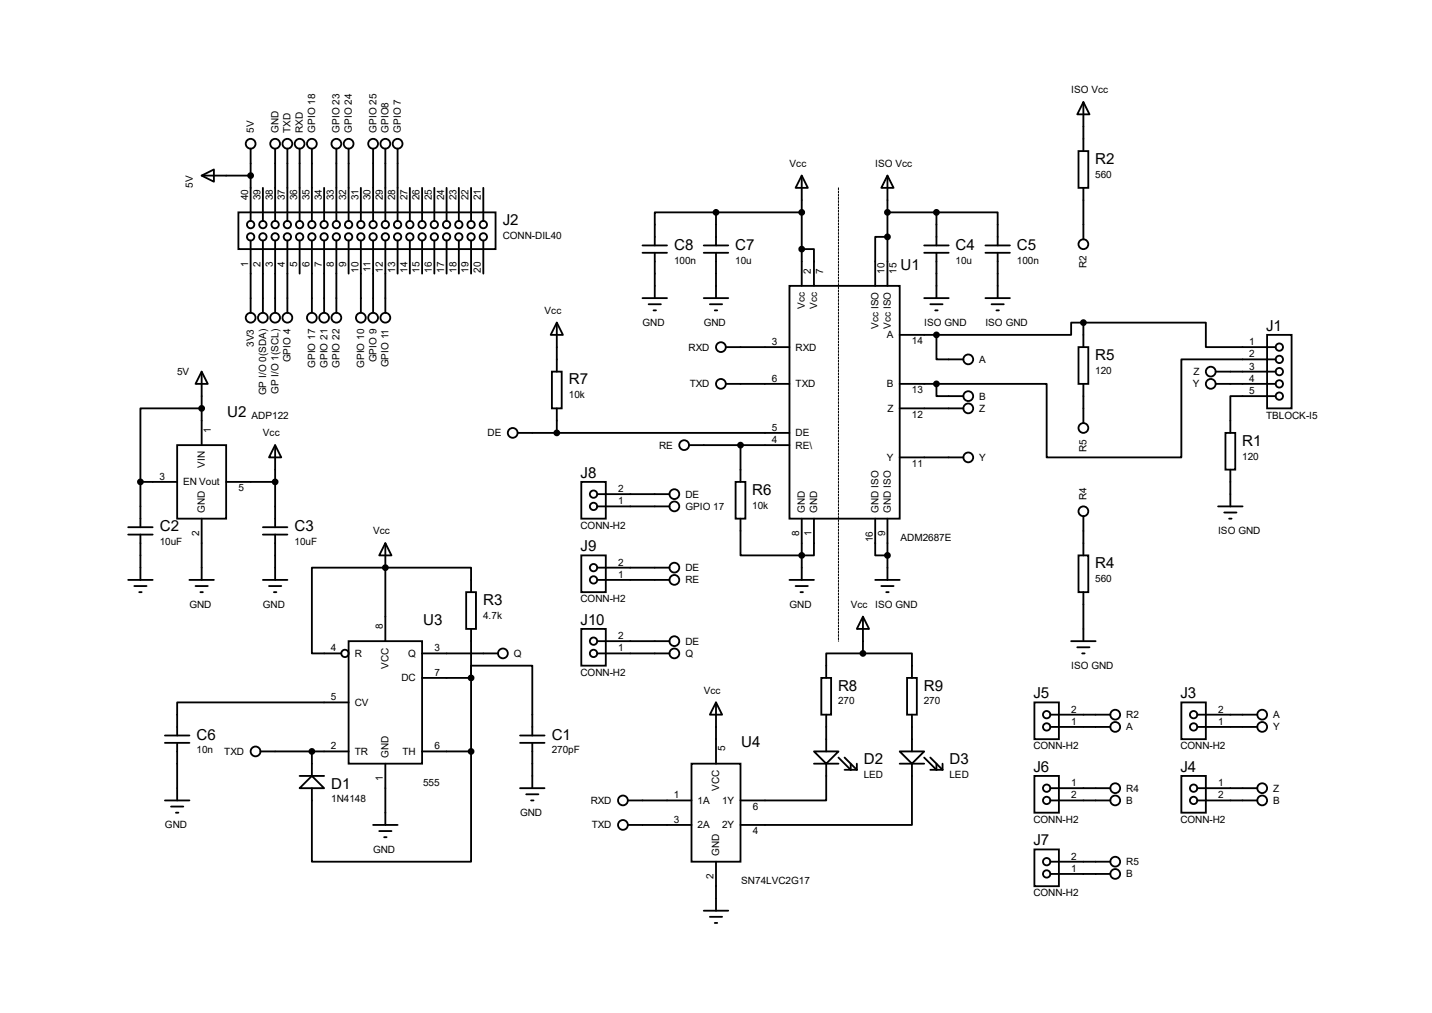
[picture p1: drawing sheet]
<svg xmlns="http://www.w3.org/2000/svg" width="297mm" height="210mm" viewBox="0 0 297 210" stroke-linecap="round" stroke-linejoin="round" font-family="sans-serif">
<g fill="none" stroke="#000" stroke-width=".38">
<path d="M41.8 36.4l2.6-1.3v2.6zM41.8 36.4h10.2M52 30.8v15M54.5 38.9v6.9M57.1 30.8v15M59.6 30.8v15M62.1 30.8v15M64.7 30.8v15M67.2 38.9v6.9M69.8 30.8v15M72.3 30.8v15M74.8 38.9v6.9"/>
<path d="M77.4 30.8v15M79.9 30.8v15M82.5 30.8v15M85 38.9v6.9M87.5 38.9v6.9M90.1 38.9v6.9M92.6 38.9v6.9M95.2 38.9v6.9M97.7 38.9v6.9M100.2 38.9v6.9M166.3 36.4l1.3 2.5h-2.6zM166.3 36.4v22.9"/>
<path d="M184.1 36.4l1.2 2.5h-2.5zM184.1 36.4v22.9M223.7 31.3h2v7.6h-2zM224.7 21.2l1.3 2.5h-2.6zM224.7 21.2v10.1M224.7 38.9v10.7M49.4 44h53.4v7.6h-53.4zM52 49.9v15M54.5 49.9v15M57.1 49.9v15M59.6 49.9v15M62.1 49.9v6.8"/>
<path d="M64.7 49.9v15M67.2 49.9v15M69.8 49.9v15M72.3 49.9v6.8M74.8 49.9v15M77.4 49.9v15M79.9 49.9v15M82.5 49.9v6.8M85 49.9v6.8M87.5 49.9v6.8M90.1 49.9v6.8M92.6 49.9v6.8"/>
<path d="M95.2 49.9v6.8M97.7 49.9v6.8M100.2 49.9v6.8M133.3 50.9h5M133.3 52.4h5M135.8 52.4v9.4M146 50.9h5M146 52.4h5M148.5 44h-12.7v6.9M148.5 44v6.9M148.5 52.4v9.4M148.5 44h17.8"/>
<path d="M163.7 59.3h22.9v48.2h-22.9zM166.3 51.6h2.5v7.7M184.1 49.1h-2.6v10.2M184.1 44h10.1M191.7 50.9h5.1M191.7 52.4h5.1M194.2 44h12.7v6.9M194.2 44v6.9M194.2 52.4v9.4M204.4 50.9h5.1M204.4 52.4h5.1M206.9 52.4v9.4"/>
<path d="M41.8 77l1.3 2.6h-2.5zM41.8 77v15.3M114.5 77h2v7.7h-2zM115.5 66.9l1.3 2.5h-2.6zM115.5 66.9v10.1M133.3 61.8h5M134.5 63.1h2.6M135.6 64.3h.5M146 61.8h5M147.2 63.1h2.6M148.3 64.3h.5M150.5 72h13.2"/>
<path d="M150.5 79.6h13.2M186.6 79.6h7.6M186.6 69.4h7.6M191.7 61.8h5.1M193 63.1h2.5M194 64.3h.5M194.2 69.4v5.1h5.6M194.2 79.6v2.5h5.6M204.4 61.8h5.1M205.7 63.1h2.5M206.7 64.3h.5M223.7 72h2v7.6h-2z"/>
<path d="M224.7 66.9h25.4v5.1h14.5M224.7 66.9h-2.5v2.5h-28M224.7 66.9v5.1M224.7 79.6v8.1M252.1 79.6h12.5M252.1 77h12.5M262.8 69.4h5.1v15.3h-5.1zM264.6 74.5h-19.6v20.3h-27.9v-15.2h-22.9M29.1 99.9h7.6M29.1 99.9v9.4M36.7 92.3h10.2v15.2h-10.2zM41.8 84.7h-12.7v15.2"/>
<path d="M46.9 99.9h10.2M57.1 92.3l1.2 2.5h-2.5zM57.1 92.3v17M107.4 89.7h56.3M115.5 84.7v5M120.6 99.9h5v7.6h-5zM142.9 92.3h20.8M152.6 99.9h2v7.6h-2zM153.6 92.3v7.6M186.6 84.7h13.2M186.6 94.8h13.2M254.2 89.7h2v7.7h-2z"/>
<path d="M255.2 97.4v7.6M264.6 82.1h-9.4v7.6M26.6 109.3h5.1M26.6 110.8h5.1M29.1 110.8v9.4M41.8 107.5v12.7M54.5 109.3h5.1M54.5 110.8h5.1M57.1 110.8v9.4M79.9 112.6l1.3 2.5h-2.5zM79.9 112.6v20.3M120.6 115.1h5v7.7h-5z"/>
<path d="M123.9 105h15M123.9 102.4h15M123.9 117.7h15M153.6 107.5v7.6h15.2v-7.6M166.3 107.5v12.7M181.5 107.5v7.6h2.6M184.1 107.5v12.7M223.7 115.1h2v7.7h-2zM224.7 107v8.1M252.6 105h5.1M253.9 106.3h2.6M254.9 107.5h.5"/>
<path d="M26.6 120.2h5.1M27.9 121.5h2.5M28.9 122.8h.5M39.3 120.2h5.1M40.6 121.5h2.5M41.6 122.8h.5M54.5 120.2h5.1M55.8 121.5h2.5M56.8 122.8h.5M72.3 132.9h15.2v25.4h-15.2zM87.5 135.5h15.8M96.7 122.8h2v7.6h-2z"/>
<path d="M97.7 122.8v-5.1h-33v17.8h6.1M97.7 130.4v25.4M120.6 130.4h5v7.6h-5zM123.9 135.5h15M123.9 120.2h15M123.9 132.9h15M163.7 120.2h5.1M165 121.5h2.6M166 122.8h.5M179 127.8l1.3 2.6h-2.6zM179 135.5h-7.6v5M179 135.5h10.1v5"/>
<path d="M179 127.8v7.7M181.5 120.2h5.1M182.8 121.5h2.5M183.8 122.8h.5M222.2 132.9h5M223.4 134.2h2.6M224.5 135.5h.5M224.7 122.8v10.1M34.2 154h5.1M34.2 152.5h5.1M36.7 154v11.9M54 155.8h18.3"/>
<path d="M64.7 155.8v5.1M72.3 145.6h-35.6v6.9M79.9 158.3v12.7M87.5 140.5h10.2v-2.5h12.7v14.5M87.5 155.8h10.2M97.7 155.8v22.8h-33v-15.2M107.9 154h5M107.9 152.5h5M110.4 154v9.4M143.4 158.3h10.2v20.3h-10.2zM148.5 145.6l1.3 2.6h-2.6zM148.5 145.6v12.7"/>
<path d="M168.8 155.8h5.1l-2.5 2.5zM168.8 158.3h5.1M170.3 140.5h2.1v7.7h-2.1zM171.4 158.3v7.6h-17.8M171.4 148.2v7.6M173.9 157.1l2.5 2.5v-1.3M175.2 157.1l2.5 2.5M175.2 159.6h2.5M177.7 158.3v1.3M186.6 155.8h5.1l-2.6 2.5zM186.6 158.3h5.1M188.1 140.5h2.1v7.7h-2.1z"/>
<path d="M189.1 158.3v12.7h-35.5M189.1 148.2v7.6M191.7 157.1l2.5 2.5v-1.3M193 159.6h2.5M193 157.1l2.5 2.5M195.5 158.3v1.3M214.5 145.6h5.1v7.6h-5.1zM217.8 150.7h12.5M217.8 148.2h12.5M245 145.6h5.1v7.6h-5.1zM248.3 150.7h12.5M248.3 148.2h12.5"/>
<path d="M34.2 165.9h5.1M35.5 167.2h2.5M36.5 168.5h.5M62.1 163.4l2.6-2.5 2.5 2.5zM62.1 160.9h5.1M77.4 171h5.1M78.7 172.3h2.5M79.7 173.6h.5M107.9 163.4h5M109.1 164.7h2.6M110.2 165.9h.5M130.2 165.9h13.2"/>
<path d="M130.2 171h13.2M148.5 178.6v10.2M214.5 160.9h5.1v7.6h-5.1zM214.5 176.1h5.1v7.6h-5.1zM217.8 165.9h12.5M217.8 163.4h12.5M217.8 178.6h12.5M245 160.9h5.1v7.6h-5.1zM248.3 165.9h12.5M248.3 163.4h12.5M146 188.8h5M147.2 190.1h2.6"/>
<path d="M148.3 191.3h.5M217.8 181.2h12.5"/>
<circle cx="52" cy="29.8" r="1.02"/>
<circle cx="57.1" cy="29.8" r="1.02"/>
<circle cx="59.6" cy="29.8" r="1.02"/>
<circle cx="62.1" cy="29.8" r="1.02"/>
<circle cx="64.7" cy="29.8" r="1.02"/>
<circle cx="69.8" cy="29.8" r="1.02"/>
<circle cx="72.3" cy="29.8" r="1.02"/>
<circle cx="77.4" cy="29.8" r="1.02"/>
<circle cx="79.9" cy="29.8" r="1.02"/>
<circle cx="82.5" cy="29.8" r="1.02"/>
<circle cx="52" cy="46.6" r=".76"/>
<circle cx="52" cy="49.1" r=".76"/>
<circle cx="54.5" cy="49.1" r=".76"/>
<circle cx="54.5" cy="46.6" r=".76"/>
<circle cx="57.1" cy="49.1" r=".76"/>
<circle cx="57.1" cy="46.6" r=".76"/>
<circle cx="59.6" cy="46.6" r=".76"/>
<circle cx="59.6" cy="49.1" r=".76"/>
<circle cx="62.1" cy="46.6" r=".76"/>
<circle cx="62.1" cy="49.1" r=".76"/>
<circle cx="64.7" cy="46.6" r=".76"/>
<circle cx="64.7" cy="49.1" r=".76"/>
<circle cx="67.2" cy="49.1" r=".76"/>
<circle cx="67.2" cy="46.6" r=".76"/>
<circle cx="69.8" cy="49.1" r=".76"/>
<circle cx="69.8" cy="46.6" r=".76"/>
<circle cx="72.3" cy="49.1" r=".76"/>
<circle cx="72.3" cy="46.6" r=".76"/>
<circle cx="74.8" cy="49.1" r=".76"/>
<circle cx="74.8" cy="46.6" r=".76"/>
<circle cx="77.4" cy="46.6" r=".76"/>
<circle cx="77.4" cy="49.1" r=".76"/>
<circle cx="79.9" cy="49.1" r=".76"/>
<circle cx="79.9" cy="46.6" r=".76"/>
<circle cx="82.5" cy="46.6" r=".76"/>
<circle cx="82.5" cy="49.1" r=".76"/>
<circle cx="85" cy="46.6" r=".76"/>
<circle cx="85" cy="49.1" r=".76"/>
<circle cx="87.5" cy="46.6" r=".76"/>
<circle cx="87.5" cy="49.1" r=".76"/>
<circle cx="90.1" cy="46.6" r=".76"/>
<circle cx="90.1" cy="49.1" r=".76"/>
<circle cx="92.6" cy="46.6" r=".76"/>
<circle cx="92.6" cy="49.1" r=".76"/>
<circle cx="95.2" cy="46.6" r=".76"/>
<circle cx="95.2" cy="49.1" r=".76"/>
<circle cx="97.7" cy="46.6" r=".76"/>
<circle cx="97.7" cy="49.1" r=".76"/>
<circle cx="100.2" cy="49.1" r=".76"/>
<circle cx="100.2" cy="46.6" r=".76"/>
<circle cx="224.7" cy="50.6" r="1.02"/>
<circle cx="52" cy="65.9" r="1.02"/>
<circle cx="54.5" cy="65.9" r="1.02"/>
<circle cx="57.1" cy="65.9" r="1.02"/>
<circle cx="59.6" cy="65.9" r="1.02"/>
<circle cx="64.7" cy="65.9" r="1.02"/>
<circle cx="67.2" cy="65.9" r="1.02"/>
<circle cx="69.8" cy="65.9" r="1.02"/>
<circle cx="74.8" cy="65.9" r="1.02"/>
<circle cx="77.4" cy="65.9" r="1.02"/>
<circle cx="79.9" cy="65.9" r="1.02"/>
<circle cx="149.5" cy="72" r="1.02"/>
<circle cx="149.5" cy="79.6" r="1.02"/>
<circle cx="200.8" cy="74.5" r="1.02"/>
<circle cx="251.1" cy="77" r="1.02"/>
<circle cx="251.1" cy="79.6" r="1.02"/>
<circle cx="265.3" cy="74.5" r=".76"/>
<circle cx="265.3" cy="77" r=".76"/>
<circle cx="265.3" cy="72" r=".76"/>
<circle cx="265.3" cy="79.6" r=".76"/>
<circle cx="106.3" cy="89.7" r="1.02"/>
<circle cx="141.9" cy="92.3" r="1.02"/>
<circle cx="200.8" cy="82.1" r="1.02"/>
<circle cx="200.8" cy="94.8" r="1.02"/>
<circle cx="200.8" cy="84.7" r="1.02"/>
<circle cx="224.7" cy="88.7" r="1.02"/>
<circle cx="265.3" cy="82.1" r=".76"/>
<circle cx="123.1" cy="102.4" r=".76"/>
<circle cx="123.1" cy="117.7" r=".76"/>
<circle cx="123.1" cy="105" r=".76"/>
<circle cx="139.9" cy="117.7" r="1.02"/>
<circle cx="139.9" cy="102.4" r="1.02"/>
<circle cx="139.9" cy="105" r="1.02"/>
<circle cx="224.7" cy="106" r="1.02"/>
<circle cx="71.5" cy="135.5" r=".76"/>
<circle cx="104.3" cy="135.5" r="1.02"/>
<circle cx="123.1" cy="120.2" r=".76"/>
<circle cx="123.1" cy="135.5" r=".76"/>
<circle cx="123.1" cy="132.9" r=".76"/>
<circle cx="139.9" cy="120.2" r="1.02"/>
<circle cx="139.9" cy="135.5" r="1.02"/>
<circle cx="139.9" cy="132.9" r="1.02"/>
<circle cx="53" cy="155.8" r="1.02"/>
<circle cx="217.1" cy="148.2" r=".76"/>
<circle cx="217.1" cy="150.7" r=".76"/>
<circle cx="231.3" cy="148.2" r="1.02"/>
<circle cx="231.3" cy="150.7" r="1.02"/>
<circle cx="247.6" cy="150.7" r=".76"/>
<circle cx="247.6" cy="148.2" r=".76"/>
<circle cx="261.8" cy="148.2" r="1.02"/>
<circle cx="261.8" cy="150.7" r="1.02"/>
<circle cx="129.2" cy="165.9" r="1.02"/>
<circle cx="129.2" cy="171" r="1.02"/>
<circle cx="217.1" cy="165.9" r=".76"/>
<circle cx="217.1" cy="178.6" r=".76"/>
<circle cx="217.1" cy="163.4" r=".76"/>
<circle cx="231.3" cy="163.4" r="1.02"/>
<circle cx="231.3" cy="178.6" r="1.02"/>
<circle cx="231.3" cy="165.9" r="1.02"/>
<circle cx="247.6" cy="165.9" r=".76"/>
<circle cx="247.6" cy="163.4" r=".76"/>
<circle cx="261.8" cy="165.9" r="1.02"/>
<circle cx="261.8" cy="163.4" r="1.02"/>
<circle cx="217.1" cy="181.2" r=".76"/>
<circle cx="231.3" cy="181.2" r="1.02"/>
</g>
<circle cx="79.9" cy="117.7" r=".19" fill="#000"/>
<g fill="#000" stroke="#000" stroke-width=".38">
<circle cx="52" cy="36.4" r=".51"/>
<circle cx="148.5" cy="44" r=".51"/>
<circle cx="166.3" cy="51.6" r=".51"/>
<circle cx="166.3" cy="44" r=".51"/>
<circle cx="184.1" cy="49.1" r=".51"/>
<circle cx="184.1" cy="44" r=".51"/>
<circle cx="194.2" cy="44" r=".51"/>
<circle cx="194.2" cy="69.4" r=".51"/>
<circle cx="194.2" cy="79.6" r=".51"/>
<circle cx="224.7" cy="66.9" r=".51"/>
<circle cx="29.1" cy="99.9" r=".51"/>
<circle cx="41.8" cy="84.7" r=".51"/>
<circle cx="57.1" cy="99.9" r=".51"/>
<circle cx="115.5" cy="89.7" r=".51"/>
<circle cx="153.6" cy="92.3" r=".51"/>
<circle cx="79.9" cy="117.7" r=".51"/>
<circle cx="166.3" cy="115.1" r=".51"/>
<circle cx="184.1" cy="115.1" r=".51"/>
<circle cx="179" cy="135.5" r=".51"/>
<circle cx="64.7" cy="155.8" r=".51"/>
<circle cx="97.7" cy="155.8" r=".51"/>
<circle cx="97.7" cy="140.5" r=".51"/>
</g>
<path d="M173.9 38.9v94" fill="none" stroke="#000" stroke-width=".21" stroke-dasharray=".4 .3"/>
<g font-size="3.1">
<text x="227.2" y="34">R2</text>
<text x="104.3" y="46.7">J2</text>
<text x="139.8" y="51.8">C8</text>
<text x="152.5" y="51.8">C7</text>
<text x="198.2" y="51.8">C4</text>
<text x="210.9" y="51.8">C5</text>
<text x="186.8" y="55.9">U1</text>
<text x="262.6" y="68.6">J1</text>
<text x="227.2" y="74.6">R5</text>
<text x="118" y="79.7">R7</text>
<text x="47.1" y="86.4">U2</text>
<text x="257.6" y="92.4">R1</text>
<text x="120.4" y="99.1">J8</text>
<text x="156" y="102.6">R6</text>
<text x="33.1" y="110.2">C2</text>
<text x="61.1" y="110.2">C3</text>
<text x="120.4" y="114.3">J9</text>
<text x="227.2" y="117.8">R4</text>
<text x="100.2" y="125.4">R3</text>
<text x="87.8" y="129.5">U3</text>
<text x="120.4" y="129.5">J10</text>
<text x="173.8" y="143.2">R8</text>
<text x="191.6" y="143.2">R9</text>
<text x="214.3" y="144.7">J5</text>
<text x="244.8" y="144.7">J3</text>
<text x="40.8" y="153.3">C6</text>
<text x="114.4" y="153.3">C1</text>
<text x="153.8" y="154.9">U4</text>
<text x="179.2" y="158.4">D2</text>
<text x="196.9" y="158.4">D3</text>
<text x="214.3" y="160">J6</text>
<text x="244.8" y="160">J4</text>
<text x="68.7" y="163.5">D1</text>
<text x="214.3" y="175.2">J7</text>
</g>
<g font-size="2.1">
<text x="222.2" y="19.3">ISO Vcc</text>
<text x="52.7" y="27.5" transform="rotate(-90 52.7 27.5)">5V</text>
<text x="57.7" y="27.5" transform="rotate(-90 57.7 27.5)">GND</text>
<text x="60.3" y="27.5" transform="rotate(-90 60.3 27.5)">TXD</text>
<text x="62.8" y="27.5" transform="rotate(-90 62.8 27.5)">RXD</text>
<text x="65.4" y="27.5" transform="rotate(-90 65.4 27.5)">GPIO 18</text>
<text x="70.4" y="27.5" transform="rotate(-90 70.4 27.5)">GPIO 23</text>
<text x="73" y="27.5" transform="rotate(-90 73 27.5)">GPIO 24</text>
<text x="78.1" y="27.5" transform="rotate(-90 78.1 27.5)">GPIO 25</text>
<text x="80.6" y="27.5" transform="rotate(-90 80.6 27.5)">GPIO8</text>
<text x="83.1" y="27.5" transform="rotate(-90 83.1 27.5)">GPIO 7</text>
<text x="163.7" y="34.6">Vcc</text>
<text x="181.5" y="34.6">ISO Vcc</text>
<text x="40" y="38.9" transform="rotate(-90 40 38.9)">5V</text>
<text x="51.5" y="41.5" transform="rotate(-90 51.5 41.5)">40</text>
<text x="54" y="41.5" transform="rotate(-90 54 41.5)">39</text>
<text x="56.6" y="41.5" transform="rotate(-90 56.6 41.5)">38</text>
<text x="59.1" y="41.5" transform="rotate(-90 59.1 41.5)">37</text>
<text x="61.6" y="41.5" transform="rotate(-90 61.6 41.5)">36</text>
<text x="64.2" y="41.5" transform="rotate(-90 64.2 41.5)">35</text>
<text x="66.7" y="41.5" transform="rotate(-90 66.7 41.5)">34</text>
<text x="69.3" y="41.5" transform="rotate(-90 69.3 41.5)">33</text>
<text x="71.8" y="41.5" transform="rotate(-90 71.8 41.5)">32</text>
<text x="74.3" y="41.5" transform="rotate(-90 74.3 41.5)">31</text>
<text x="76.9" y="41.5" transform="rotate(-90 76.9 41.5)">30</text>
<text x="79.4" y="41.5" transform="rotate(-90 79.4 41.5)">29</text>
<text x="82" y="41.5" transform="rotate(-90 82 41.5)">28</text>
<text x="84.5" y="41.5" transform="rotate(-90 84.5 41.5)">27</text>
<text x="87" y="41.5" transform="rotate(-90 87 41.5)">26</text>
<text x="89.6" y="41.5" transform="rotate(-90 89.6 41.5)">25</text>
<text x="92.1" y="41.5" transform="rotate(-90 92.1 41.5)">24</text>
<text x="94.7" y="41.5" transform="rotate(-90 94.7 41.5)">23</text>
<text x="97.2" y="41.5" transform="rotate(-90 97.2 41.5)">22</text>
<text x="99.7" y="41.5" transform="rotate(-90 99.7 41.5)">21</text>
<text x="227.2" y="36.9">560</text>
<text x="104.3" y="49.6">CONN-DIL40</text>
<text x="51.5" y="55.3" transform="rotate(-90 51.5 55.3)">1</text>
<text x="54" y="55.3" transform="rotate(-90 54 55.3)">2</text>
<text x="56.6" y="55.3" transform="rotate(-90 56.6 55.3)">3</text>
<text x="59.1" y="55.3" transform="rotate(-90 59.1 55.3)">4</text>
<text x="61.6" y="55.3" transform="rotate(-90 61.6 55.3)">5</text>
<text x="64.2" y="55.3" transform="rotate(-90 64.2 55.3)">6</text>
<text x="66.7" y="55.3" transform="rotate(-90 66.7 55.3)">7</text>
<text x="69.3" y="55.3" transform="rotate(-90 69.3 55.3)">8</text>
<text x="71.8" y="55.3" transform="rotate(-90 71.8 55.3)">9</text>
<text x="74.3" y="56.5" transform="rotate(-90 74.3 56.5)">10</text>
<text x="76.9" y="56.3" transform="rotate(-90 76.9 56.3)">11</text>
<text x="79.4" y="56.5" transform="rotate(-90 79.4 56.5)">12</text>
<text x="82" y="56.5" transform="rotate(-90 82 56.5)">13</text>
<text x="84.5" y="56.5" transform="rotate(-90 84.5 56.5)">14</text>
<text x="87" y="56.5" transform="rotate(-90 87 56.5)">15</text>
<text x="89.6" y="56.5" transform="rotate(-90 89.6 56.5)">16</text>
<text x="92.1" y="56.5" transform="rotate(-90 92.1 56.5)">17</text>
<text x="94.7" y="56.5" transform="rotate(-90 94.7 56.5)">18</text>
<text x="97.2" y="56.5" transform="rotate(-90 97.2 56.5)">19</text>
<text x="99.7" y="56.5" transform="rotate(-90 99.7 56.5)">20</text>
<text x="139.8" y="54.7">100n</text>
<text x="152.5" y="54.7">10u</text>
<text x="168.2" y="56.7" transform="rotate(-90 168.2 56.7)">2</text>
<text x="170.7" y="56.7" transform="rotate(-90 170.7 56.7)">7</text>
<text x="183.4" y="56.7" transform="rotate(-90 183.4 56.7)">10</text>
<text x="186" y="56.7" transform="rotate(-90 186 56.7)">15</text>
<text x="198.2" y="54.7">10u</text>
<text x="210.9" y="54.7">100n</text>
<text x="225.4" y="55.6" transform="rotate(-90 225.4 55.6)">R2</text>
<text x="112.9" y="65.1">Vcc</text>
<text x="167" y="64" transform="rotate(-90 167 64)">Vcc</text>
<text x="169.5" y="64" transform="rotate(-90 169.5 64)">Vcc</text>
<text x="52.7" y="71.9" transform="rotate(-90 52.7 71.9)">3V3</text>
<text x="133.3" y="67.6">GND</text>
<text x="146" y="67.6">GND</text>
<text x="160.1" y="71.5">3</text>
<text x="182.2" y="68.2" transform="rotate(-90 182.2 68.2)">Vcc ISO</text>
<text x="183.9" y="70.1">A</text>
<text x="184.7" y="68.2" transform="rotate(-90 184.7 68.2)">Vcc ISO</text>
<text x="189.1" y="71.3">14</text>
<text x="191.7" y="67.6">ISO GND</text>
<text x="204.4" y="67.6">ISO GND</text>
<text x="259.1" y="71.5">1</text>
<text x="36.7" y="77.8">5V</text>
<text x="60.3" y="75.1" transform="rotate(-90 60.3 75.1)">GPIO 4</text>
<text x="65.4" y="76.3" transform="rotate(-90 65.4 76.3)">GPIO 17</text>
<text x="67.9" y="76.3" transform="rotate(-90 67.9 76.3)">GPIO 21</text>
<text x="70.4" y="76.3" transform="rotate(-90 70.4 76.3)">GPIO 22</text>
<text x="75.5" y="76.3" transform="rotate(-90 75.5 76.3)">GPIO 10</text>
<text x="78.1" y="75.1" transform="rotate(-90 78.1 75.1)">GPIO 9</text>
<text x="80.6" y="76.2" transform="rotate(-90 80.6 76.2)">GPIO 11</text>
<text x="142.8" y="72.7">RXD</text>
<text x="165" y="72.7">RXD</text>
<text x="203.1" y="75.2">A</text>
<text x="227.2" y="77.5">120</text>
<text x="247.6" y="77.8">Z</text>
<text x="259.1" y="74.1">2</text>
<text x="259.1" y="76.6">3</text>
<text x="55.2" y="82" transform="rotate(-90 55.2 82)">GP I/O 0(SDA)</text>
<text x="57.7" y="81.7" transform="rotate(-90 57.7 81.7)">GP I/O 1(SCL)</text>
<text x="118" y="82.6">10k</text>
<text x="143" y="80.3">TXD</text>
<text x="160.1" y="79.2">6</text>
<text x="165" y="80.3">TXD</text>
<text x="183.9" y="80.3">B</text>
<text x="189.1" y="81.5">13</text>
<text x="203.1" y="82.8">B</text>
<text x="247.4" y="80.3">Y</text>
<text x="259.1" y="79.2">4</text>
<text x="259.1" y="81.7">5</text>
<text x="43.7" y="89.7" transform="rotate(-90 43.7 89.7)">1</text>
<text x="52.2" y="86.8">ADP122</text>
<text x="160.1" y="89.3">5</text>
<text x="184.1" y="85.4">Z</text>
<text x="189.1" y="86.6">12</text>
<text x="203.1" y="85.4">Z</text>
<text x="262.6" y="86.8">TBLOCK-I5</text>
<text x="54.5" y="90.5">Vcc</text>
<text x="101.1" y="90.5">DE</text>
<text x="136.7" y="93">RE</text>
<text x="160.1" y="91.9">4</text>
<text x="165" y="90.5">DE</text>
<text x="165" y="93">RE\</text>
<text x="183.9" y="95.5">Y</text>
<text x="203.1" y="95.5">Y</text>
<text x="225.4" y="93.7" transform="rotate(-90 225.4 93.7)">R5</text>
<text x="257.6" y="95.3">120</text>
<text x="33.1" y="99.5">3</text>
<text x="38" y="100.6">EN Vout</text>
<text x="42.5" y="97" transform="rotate(-90 42.5 97)">VIN</text>
<text x="49.4" y="101.8">5</text>
<text x="189.1" y="96.7">11</text>
<text x="42.5" y="106.3" transform="rotate(-90 42.5 106.3)">GND</text>
<text x="128.2" y="104.6">1</text>
<text x="128.2" y="102">2</text>
<text x="142.2" y="105.7">GPIO 17</text>
<text x="142.2" y="103.2">DE</text>
<text x="156" y="105.5">10k</text>
<text x="167" y="106.3" transform="rotate(-90 167 106.3)">GND</text>
<text x="169.5" y="106.3" transform="rotate(-90 169.5 106.3)">GND</text>
<text x="182.2" y="106.3" transform="rotate(-90 182.2 106.3)">GND ISO</text>
<text x="184.7" y="106.3" transform="rotate(-90 184.7 106.3)">GND ISO</text>
<text x="225.4" y="103.7" transform="rotate(-90 225.4 103.7)">R4</text>
<text x="33.1" y="113">10uF</text>
<text x="41.3" y="111.2" transform="rotate(-90 41.3 111.2)">2</text>
<text x="61.1" y="113">10uF</text>
<text x="77.4" y="110.8">Vcc</text>
<text x="120.4" y="109.6">CONN-H2</text>
<text x="165.8" y="111.2" transform="rotate(-90 165.8 111.2)">8</text>
<text x="168.3" y="111.2" transform="rotate(-90 168.3 111.2)">1</text>
<text x="181" y="112.4" transform="rotate(-90 181 112.4)">16</text>
<text x="183.6" y="111.2" transform="rotate(-90 183.6 111.2)">9</text>
<text x="186.8" y="112.1">ADM2687E</text>
<text x="252.6" y="110.8">ISO GND</text>
<text x="128.2" y="119.8">1</text>
<text x="128.2" y="117.3">2</text>
<text x="142.2" y="118.4">DE</text>
<text x="120.4" y="124.8">CONN-H2</text>
<text x="142.2" y="120.9">RE</text>
<text x="227.2" y="120.6">560</text>
<text x="39.3" y="126">GND</text>
<text x="54.5" y="126">GND</text>
<text x="79.4" y="130.4" transform="rotate(-90 79.4 130.4)">8</text>
<text x="100.2" y="128.3">4.7k</text>
<text x="163.7" y="126">GND</text>
<text x="176.4" y="126">Vcc</text>
<text x="181.5" y="126">ISO GND</text>
<text x="68.6" y="135">4</text>
<text x="73.6" y="136.2">R</text>
<text x="84.7" y="136.2">Q</text>
<text x="90.1" y="135">3</text>
<text x="106.6" y="136.2">Q</text>
<text x="128.2" y="135">1</text>
<text x="128.2" y="132.5">2</text>
<text x="142.2" y="136.2">Q</text>
<text x="142.2" y="133.6">DE</text>
<text x="80.6" y="138.6" transform="rotate(-90 80.6 138.6)">VCC</text>
<text x="83.3" y="141.3">DC</text>
<text x="90.1" y="140.1">7</text>
<text x="120.4" y="140.1">CONN-H2</text>
<text x="146" y="143.8">Vcc</text>
<text x="222.2" y="138.7">ISO GND</text>
<text x="68.6" y="145.2">5</text>
<text x="73.6" y="146.3">CV</text>
<text x="173.8" y="146">270</text>
<text x="191.6" y="146">270</text>
<text x="222.2" y="147.7">2</text>
<text x="233.6" y="148.9">R2</text>
<text x="252.6" y="147.7">2</text>
<text x="264.1" y="148.9">A</text>
<text x="68.6" y="155.4">2</text>
<text x="90.1" y="155.4">6</text>
<text x="150.4" y="155.8" transform="rotate(-90 150.4 155.8)">5</text>
<text x="214.3" y="155.3">CONN-H2</text>
<text x="222.2" y="150.3">1</text>
<text x="233.6" y="151.4">A</text>
<text x="244.8" y="155.3">CONN-H2</text>
<text x="252.6" y="150.3">1</text>
<text x="264.1" y="151.4">Y</text>
<text x="40.8" y="156.2">10n</text>
<text x="46.5" y="156.5">TXD</text>
<text x="73.6" y="156.5">TR</text>
<text x="80.6" y="157.1" transform="rotate(-90 80.6 157.1)">GND</text>
<text x="83.5" y="156.5">TH</text>
<text x="114.4" y="156.2">270pF</text>
<text x="179.2" y="161.3">LED</text>
<text x="196.9" y="161.3">LED</text>
<text x="68.7" y="166.4">1N4148</text>
<text x="79.4" y="162" transform="rotate(-90 79.4 162)">1</text>
<text x="87.8" y="162.9">555</text>
<text x="122.5" y="166.7">RXD</text>
<text x="139.7" y="165.5">1</text>
<text x="144.7" y="166.7">1A</text>
<text x="149.2" y="164" transform="rotate(-90 149.2 164)">VCC</text>
<text x="149.8" y="166.7">1Y</text>
<text x="156.1" y="167.9">6</text>
<text x="222.2" y="163">1</text>
<text x="222.2" y="165.5">2</text>
<text x="233.6" y="166.7">B</text>
<text x="233.6" y="164.1">R4</text>
<text x="252.6" y="163">1</text>
<text x="252.6" y="165.5">2</text>
<text x="264.1" y="166.7">B</text>
<text x="264.1" y="164.1">Z</text>
<text x="34.2" y="171.7">GND</text>
<text x="107.9" y="169.2">GND</text>
<text x="122.7" y="171.7">TXD</text>
<text x="139.7" y="170.6">3</text>
<text x="144.7" y="171.7">2A</text>
<text x="149.8" y="171.7">2Y</text>
<text x="156.1" y="172.9">4</text>
<text x="214.3" y="170.6">CONN-H2</text>
<text x="244.8" y="170.6">CONN-H2</text>
<text x="77.4" y="176.8">GND</text>
<text x="149.2" y="177.4" transform="rotate(-90 149.2 177.4)">GND</text>
<text x="222.2" y="178.2">2</text>
<text x="233.6" y="179.4">R5</text>
<text x="148" y="182.3" transform="rotate(-90 148 182.3)">2</text>
<text x="153.8" y="183.3">SN74LVC2G17</text>
<text x="214.3" y="185.8">CONN-H2</text>
<text x="222.2" y="180.8">1</text>
<text x="233.6" y="181.9">B</text>
</g>
</svg>
